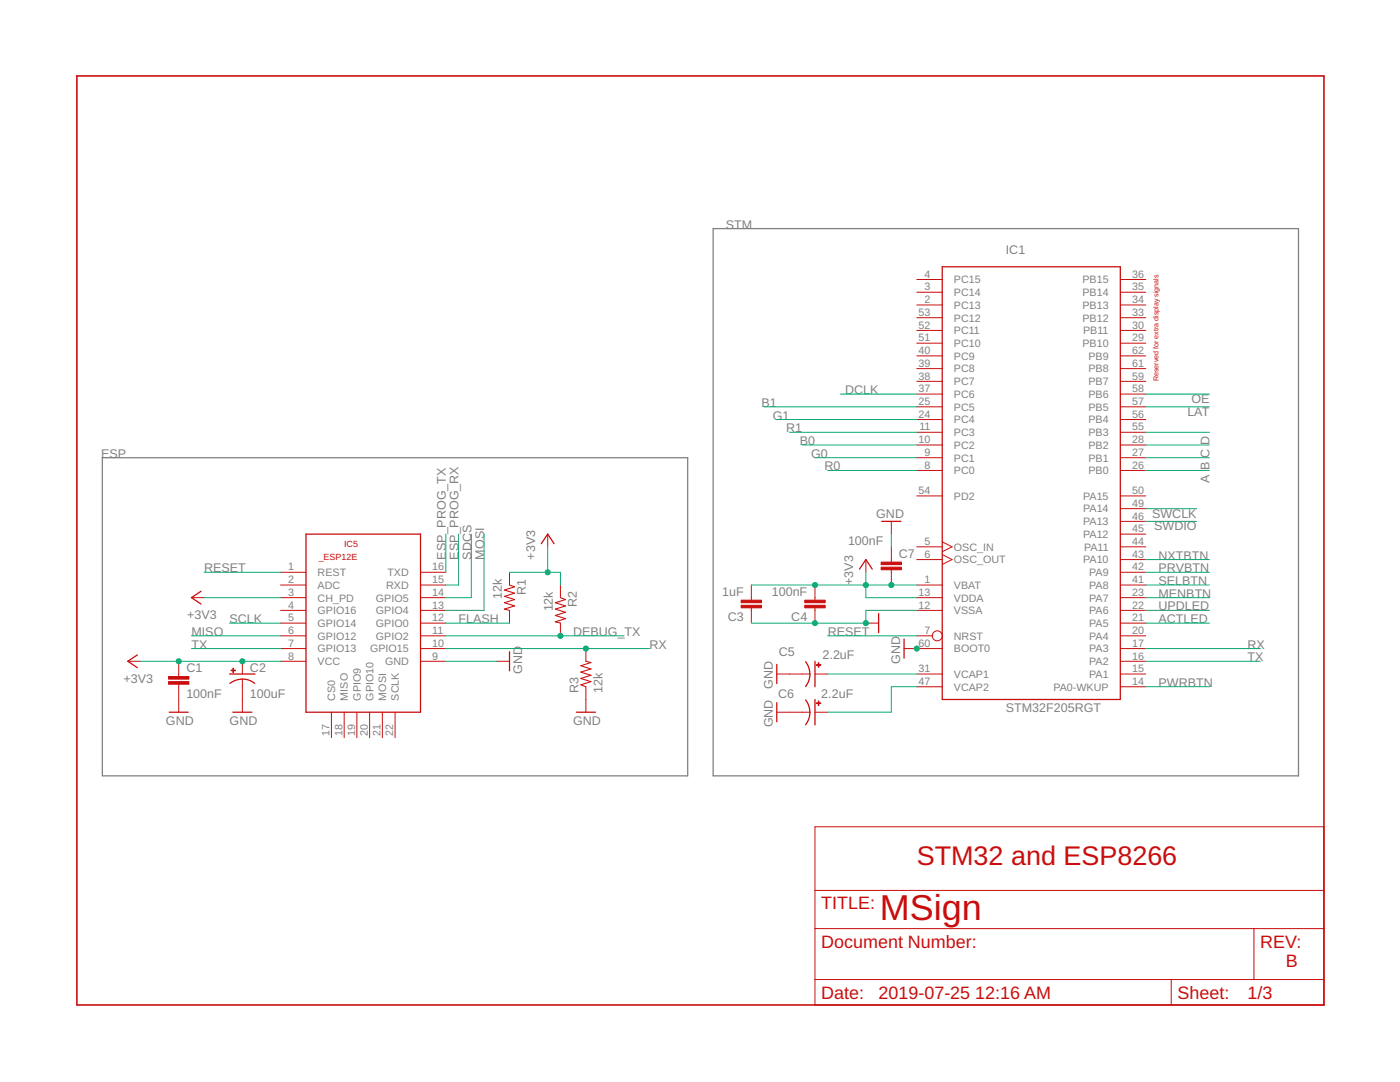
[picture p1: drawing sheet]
<svg xmlns="http://www.w3.org/2000/svg" width="279mm" height="216mm" viewBox="0 0 279 216" stroke-linecap="round" stroke-linejoin="round" font-family="sans-serif">
<path d="M142.3 45.6h116.8v109.2h-116.8zM20.4 91.3h116.8v63.5h-116.8z" fill="none" stroke="#808080" stroke-width=".25"/>
<g fill="none" stroke="#c90d0c" stroke-width=".2">
<path d="M183 58.3h5M183 55.8h5M223.6 58.3h5.1M223.6 55.8h5.1M183 78.6h5M183 76.1h5M183 73.6h5M183 71h5M183 68.5h5M183 65.9h5M183 63.4h5M183 60.9h5"/>
<path d="M223.6 78.6h5.1M223.6 76.1h5.1M223.6 73.6h5.1M223.6 71h5.1M223.6 68.5h5.1M223.6 65.9h5.1M223.6 63.4h5.1M223.6 60.9h5.1M183 93.9h5M183 99h5M183 91.3h5M183 88.8h5"/>
<path d="M183 86.3h5M183 83.7h5M183 81.2h5M223.6 93.9h5.1M223.6 99h5.1M223.6 91.3h5.1M223.6 88.8h5.1M223.6 86.3h5.1M223.6 83.7h5.1M223.6 81.2h5.1M38.2 119.3h2.5M56 119.3h5.1"/>
<path d="M56 116.7h5.1M56 114.2h5.1M83.9 119.3h5.1M83.9 116.7h5.1M83.9 114.2h5.1M101.7 114.2v2.5M109.3 106.6v2.5M111.8 116.7v2.6M149.9 116.7v3.1M162.6 116.7v3.1M172.8 111.7v2.5M177.9 104v2.6"/>
<path d="M177.9 109.1v3.1M177.9 113.7v3M183 119.3h5M183 116.7h5M183 111.7h5M183 109.1h5M188 108.1l2 1-2 1M188 110.7l2 1-2 .9M223.6 119.3h5.1M223.6 116.7h5.1M223.6 114.2h5.1M223.6 111.7h5.1"/>
<path d="M223.6 104h5.1M223.6 101.5h5.1M223.6 109.1h5.1M223.6 106.6h5.1M25.5 132h2.5M35.7 132v3M35.7 136.5v5.6M48.4 132v2.5M48.4 135.5v6.6M56 132h5.1M56 129.4h5.1M56 126.9h5.1"/>
<path d="M56 124.3h5.1M56 121.8h5.1M83.9 132h5.1M83.9 129.4h5.1M83.9 126.9h5.1M83.9 124.3h5.1M83.9 121.8h5.1M99.1 132h2.6M101.7 121.8v2.5M111.8 124.3v2.6M116.9 129.4v2.6M116.9 137v5.1"/>
<path d="M149.9 121.3v3M155 134.5h6.6M162.6 134.5h2.6M162.6 121.3v3M172.8 124.3h2.5M180.4 129.4h7.6M183 126.9h3.1M183 121.8h5M183 137h5M183 134.5h5M223.6 132h5.1M223.6 129.4h5.1"/>
<path d="M223.6 126.9h5.1M223.6 124.3h5.1M223.6 121.8h5.1M223.6 137h5.1M223.6 134.5h5.1M66.1 142.1v5.1M68.7 142.1v5.1M71.2 142.1v5.1M73.8 142.1v5.1M76.3 142.1v5.1M78.8 142.1v5.1M155 142.1h6.6"/>
<path d="M162.6 142.1h2.6M162.6 165h101.6v35.5h-101.6zM162.6 177.7h101.6M162.6 185.3h101.6M162.6 195.5h101.6M233.7 195.5v5M250.3 185.3v10.2"/>
<circle cx="187" cy="126.9" r=".99"/>
</g>
<g fill="none" stroke="#c90d0c" stroke-width=".25">
<path d="M188 53.2h35.6v86.4h-35.6zM40.1 118l-1.9 1.3 1.9 1.2M61.1 106.6h22.8v35.5h-22.8zM108 108.5l1.3-1.9 1.3 1.9M171.5 113.6l1.3-1.9 1.3 1.9M176 104h3.8M27.4 130.7l-1.9 1.3 1.9 1.2M45.8 134.5h5.1M45.9 136.4a4 4 0 0 1 4.9 0M101.7 130v3.9M155 132.6v3.8M160.8 139.7a4 4 0 0 1 0 4.9"/>
<path d="M160.8 132a4 4 0 0 1 0 5M162.6 132v5M162.6 139.6v5.1M175.3 122.4v3.8M180.4 127.5v3.8M33.8 142.1h3.8M46.5 142.1h3.8M115 142.1h3.8M155 140.2v3.8"/>
</g>
<g fill="#c90d0c" stroke="#c90d0c" stroke-width=".2">
<path d="M46.1 133.7h.9v.1h-.9z"/>
<path d="M46.5 133.3h.1v.9h-.1z"/>
<path d="M33.6 136h4.1v.5h-4.1z"/>
<path d="M33.6 135h4.1v.5h-4.1z"/>
<path d="M163.3 139.9h.1v.9h-.1z"/>
<path d="M162.9 140.3h.9v.1h-.9z"/>
<path d="M163.3 132.2h.1v.9h-.1z"/>
<path d="M162.9 132.6h.9v.2h-.9z"/>
<path d="M160.6 119.8h4.1v.5h-4.1z"/>
<path d="M160.6 120.8h4.1v.5h-4.1z"/>
<path d="M147.9 119.8h4.1v.5h-4.1z"/>
<path d="M147.9 120.8h4.1v.5h-4.1z"/>
<path d="M175.9 113.2h4v.5h-4z"/>
<path d="M175.9 112.2h4v.5h-4z"/>
</g>
<path d="M101.7 116.7l1 .4-2 .6 2 .7-2 .6 2 .6-2 .7 2 .6-2 .6 1 .3M111.8 119.3l1.1 .3-2.1 .7 2.1 .6-2.1 .6 2.1 .7-2.1 .6 2.1 .6-2.1 .7 1 .2M116.9 132l1 .2-2 .6 2 .7-2 .6 2 .6-2 .7 2 .6-2 .7 1 .3" fill="none" stroke="#c90d0c" stroke-width=".21"/>
<path d="M15.3 15.2h248.9v185.3h-248.9z" fill="none" stroke="#c90d0c" stroke-width=".32"/>
<g fill="none" stroke="#0dab76" stroke-width=".2">
<path d="M167.7 78.6h15.3M228.7 78.6h12.7M152.5 81.2h30.5M155 83.7h28M157.6 86.3h25.4M160.1 88.8h22.9M162.6 91.3h20.4M165.2 93.9h17.8M228.7 93.9h12.7M228.7 91.3h12.7M228.7 88.8h12.7M228.7 86.3h12.7"/>
<path d="M228.7 81.2h12.7M40.7 119.3h15.3M40.7 114.2h15.3M89 106.6v7.6M91.5 106.6v10.1h-2.5M94.1 106.6v12.7h-5.1M96.6 106.6v15.2h-7.6M101.7 114.2h10.1v2.5M109.3 109.1v5.1M149.9 116.7h33.1M172.8 114.2v5.1h10.2M177.9 106.6v2.5"/>
<path d="M228.7 119.3h12.7M228.7 114.2h12.7M228.7 116.7h12.7M228.7 104h10.1M228.7 101.5h10.1M228.7 111.7h12.7M28 132h28M38.2 126.9h17.8M38.2 129.4h17.8M45.8 124.3h10.2M89 132h10.1M89 124.3h12.7"/>
<path d="M89 126.9h35.5M89 129.4h40.6M165.2 126.9h17.8M165.2 134.5h17.8M183 121.8h-10.2v2.5h-22.9M183 137h-5.1v5.1h-12.7M228.7 132h22.8M228.7 121.8h12.7M228.7 124.3h12.7M228.7 129.4h22.8M228.7 137h12.7"/>
</g>
<g fill="#0dab76" stroke="#0dab76" stroke-width=".2">
<circle cx="183" cy="129.4" r=".51"/>
<circle cx="162.6" cy="124.3" r=".51"/>
<circle cx="172.8" cy="124.3" r=".51"/>
<circle cx="48.4" cy="132" r=".51"/>
<circle cx="35.7" cy="132" r=".51"/>
<circle cx="109.3" cy="114.2" r=".51"/>
<circle cx="162.6" cy="116.7" r=".51"/>
<circle cx="177.9" cy="116.7" r=".51"/>
<circle cx="172.8" cy="116.7" r=".51"/>
<circle cx="116.9" cy="129.4" r=".51"/>
<circle cx="111.8" cy="126.9" r=".51"/>
</g>
<text font-size="7.2" fill="#c90d0c" x="175.6" y="183.5">MSign</text>
<text font-size="5.4" fill="#c90d0c" x="183" y="172.6">STM32 and ESP8266</text>
<g font-size="3.6" fill="#c90d0c">
<text x="163.9" y="181.5">TITLE:</text>
<text x="163.9" y="189.1">Document Number:</text>
<text x="251.5" y="189.1">REV:</text>
<text x="256.6" y="192.9">B</text>
<text x="163.9" y="199.3">Date:</text>
<text x="175.3" y="199.3">2019-07-25</text>
<text x="194.6" y="199.3">12:16 AM</text>
<text x="235" y="199.3">Sheet:</text>
<text x="249" y="199.3">1/3</text>
</g>
<g font-size="2.5" fill="#808080">
<text x="144.9" y="45.6">STM</text>
<text x="200.7" y="50.7">IC1</text>
<text x="152" y="81.2">B1</text>
<text x="154.2" y="83.7">G1</text>
<text x="168.7" y="78.6">DCLK</text>
<text x="237" y="83">LAT</text>
<text x="237.8" y="80.4">OE</text>
<text x="156.9" y="86.3">R1</text>
<text x="159.6" y="88.8">B0</text>
<text x="20.2" y="91.3">ESP</text>
<text x="161.9" y="91.3">G0</text>
<text x="164.5" y="93.9">R0</text>
<text x="241.4" y="96.4" transform="rotate(-90 241.4 96.4)">A B C D</text>
<text x="174.9" y="103.3">GND</text>
<text x="229.9" y="103.3">SWCLK</text>
<text x="230.4" y="105.8">SWDIO</text>
<text x="89" y="111.6" transform="rotate(-90 89 111.6)">ESP_PROG_TX</text>
<text x="91.5" y="111.6" transform="rotate(-90 91.5 111.6)">ESP_PROG_RX</text>
<text x="94.1" y="111.6" transform="rotate(-90 94.1 111.6)">SDCS</text>
<text x="96.6" y="111.6" transform="rotate(-90 96.6 111.6)">MOSI</text>
<text x="106.8" y="111.6" transform="rotate(-90 106.8 111.6)">+3V3</text>
<text x="169.2" y="108.7">100nF</text>
<text x="179.4" y="111.3">C7</text>
<text x="231.2" y="111.6">NXTBTN</text>
<text x="40.7" y="114.2">RESET</text>
<text x="100.2" y="119.5" transform="rotate(-90 100.2 119.5)">12k</text>
<text x="105" y="118.7" transform="rotate(-90 105 118.7)">R1</text>
<text x="144.1" y="118.9">1uF</text>
<text x="154" y="118.9">100nF</text>
<text x="170.3" y="116.7" transform="rotate(-90 170.3 116.7)">+3V3</text>
<text x="231.2" y="114.2">PRVBTN</text>
<text x="231.2" y="116.7">SELBTN</text>
<text x="231.2" y="119.3">MENBTN</text>
<text x="37.4" y="123.6">+3V3</text>
<text x="45.8" y="124.3">SCLK</text>
<text x="91.5" y="124.3">FLASH</text>
<text x="110.3" y="122" transform="rotate(-90 110.3 122)">12k</text>
<text x="115.1" y="121.2" transform="rotate(-90 115.1 121.2)">R2</text>
<text x="145.2" y="124">C3</text>
<text x="157.9" y="124">C4</text>
<text x="231.2" y="121.8">UPDLED</text>
<text x="231.2" y="124.3">ACTLED</text>
<text x="38.2" y="129.4">TX</text>
<text x="38.2" y="126.9">MISO</text>
<text x="114.4" y="126.9">DEBUG_TX</text>
<text x="129.6" y="129.4">RX</text>
<text x="155.4" y="130.9">C5</text>
<text x="164.2" y="131.6">2.2uF</text>
<text x="165.2" y="126.9">RESET</text>
<text x="249" y="132">TX</text>
<text x="249" y="129.4">RX</text>
<text x="24.7" y="136.3">+3V3</text>
<text x="37.2" y="134.1">C1</text>
<text x="49.9" y="134.1">C2</text>
<text x="104.2" y="134.5" transform="rotate(-90 104.2 134.5)">GND</text>
<text x="154.3" y="137.5" transform="rotate(-90 154.3 137.5)">GND</text>
<text x="179.7" y="132.4" transform="rotate(-90 179.7 132.4)">GND</text>
<text x="231.2" y="137">PWRBTN</text>
<text x="37.2" y="139.2">100nF</text>
<text x="49.9" y="139.2">100uF</text>
<text x="115.4" y="138.3" transform="rotate(-90 115.4 138.3)">R3</text>
<text x="120.2" y="138.3" transform="rotate(-90 120.2 138.3)">12k</text>
<text x="155.3" y="139.2">C6</text>
<text x="163.9" y="139.2">2.2uF</text>
<text x="200.7" y="142.1">STM32F205RGT</text>
<text x="33.1" y="144.7">GND</text>
<text x="45.8" y="144.7">GND</text>
<text x="114.4" y="144.7">GND</text>
<text x="154.3" y="145.1" transform="rotate(-90 154.3 145.1)">GND</text>
</g>
<g font-size="2.1" fill="#808080">
<text x="184.5" y="58">3</text>
<text x="184.5" y="55.4">4</text>
<text x="190.4" y="59.1">PC14</text>
<text x="190.4" y="56.5">PC15</text>
<text x="216" y="59.1">PB14</text>
<text x="216" y="56.5">PB15</text>
<text x="225.9" y="58">35</text>
<text x="225.9" y="55.4">36</text>
<text x="183.3" y="65.6">52</text>
<text x="183.3" y="63">53</text>
<text x="184.5" y="60.5">2</text>
<text x="190.4" y="61.6">PC13</text>
<text x="190.4" y="64.2">PC12</text>
<text x="216" y="64.2">PB12</text>
<text x="216" y="61.6">PB13</text>
<text x="225.9" y="65.6">30</text>
<text x="225.9" y="63">33</text>
<text x="225.9" y="60.5">34</text>
<text x="183.3" y="70.7">40</text>
<text x="183.3" y="68.1">51</text>
<text x="190.4" y="71.8">PC9</text>
<text x="190.4" y="69.2">PC10</text>
<text x="190.4" y="66.7">PC11</text>
<text x="216" y="69.2">PB10</text>
<text x="216.2" y="66.7">PB11</text>
<text x="217.2" y="71.8">PB9</text>
<text x="225.9" y="70.7">62</text>
<text x="225.9" y="68.1">29</text>
<text x="183.3" y="75.7">38</text>
<text x="183.3" y="73.2">39</text>
<text x="190.4" y="76.9">PC7</text>
<text x="190.4" y="74.3">PC8</text>
<text x="217.2" y="76.9">PB7</text>
<text x="217.2" y="74.3">PB8</text>
<text x="225.9" y="75.7">59</text>
<text x="225.9" y="73.2">61</text>
<text x="183.3" y="83.4">24</text>
<text x="183.3" y="80.8">25</text>
<text x="183.3" y="78.3">37</text>
<text x="190.4" y="81.9">PC5</text>
<text x="190.4" y="79.4">PC6</text>
<text x="217.2" y="81.9">PB5</text>
<text x="217.2" y="79.4">PB6</text>
<text x="225.9" y="83.4">56</text>
<text x="225.9" y="80.8">57</text>
<text x="225.9" y="78.3">58</text>
<text x="183.3" y="88.4">10</text>
<text x="183.5" y="85.9">11</text>
<text x="190.4" y="89.6">PC2</text>
<text x="190.4" y="87">PC3</text>
<text x="190.4" y="84.5">PC4</text>
<text x="217.2" y="89.6">PB2</text>
<text x="217.2" y="87">PB3</text>
<text x="217.2" y="84.5">PB4</text>
<text x="225.9" y="88.4">28</text>
<text x="225.9" y="85.9">55</text>
<text x="184.5" y="93.5">8</text>
<text x="184.5" y="91">9</text>
<text x="190.4" y="94.6">PC0</text>
<text x="190.4" y="92.1">PC1</text>
<text x="217.2" y="94.6">PB0</text>
<text x="217.2" y="92.1">PB1</text>
<text x="225.9" y="93.5">26</text>
<text x="225.9" y="91">27</text>
<text x="183.3" y="98.6">54</text>
<text x="190.4" y="99.7">PD2</text>
<text x="216.2" y="99.7">PA15</text>
<text x="225.9" y="101.1">49</text>
<text x="225.9" y="98.6">50</text>
<text x="216.2" y="104.8">PA13</text>
<text x="216.2" y="102.2">PA14</text>
<text x="216.2" y="107.3">PA12</text>
<text x="225.9" y="103.7">46</text>
<text x="225.9" y="106.2">45</text>
<text x="57.5" y="113.8">1</text>
<text x="86.3" y="113.8">16</text>
<text x="184.5" y="108.8">5</text>
<text x="184.5" y="111.3">6</text>
<text x="190.4" y="109.9">OSC_IN</text>
<text x="190.4" y="112.4">OSC_OUT</text>
<text x="216.2" y="112.4">PA10</text>
<text x="216.3" y="109.9">PA11</text>
<text x="225.9" y="113.8">42</text>
<text x="225.9" y="111.3">43</text>
<text x="225.9" y="108.8">44</text>
<text x="57.5" y="116.4">2</text>
<text x="57.5" y="118.9">3</text>
<text x="63.4" y="114.9">REST</text>
<text x="63.4" y="117.5">ADC</text>
<text x="77.1" y="117.5">RXD</text>
<text x="77.3" y="114.9">TXD</text>
<text x="86.3" y="118.9">14</text>
<text x="86.3" y="116.4">15</text>
<text x="183.3" y="118.9">13</text>
<text x="184.5" y="116.4">1</text>
<text x="190.4" y="117.5">VBAT</text>
<text x="217.4" y="114.9">PA9</text>
<text x="217.4" y="117.5">PA8</text>
<text x="225.9" y="118.9">23</text>
<text x="225.9" y="116.4">41</text>
<text x="57.5" y="121.4">4</text>
<text x="57.5" y="124">5</text>
<text x="63.4" y="120">CH_PD</text>
<text x="63.4" y="122.6">GPIO16</text>
<text x="63.4" y="125.1">GPIO14</text>
<text x="75" y="125.1">GPIO0</text>
<text x="75" y="122.6">GPIO4</text>
<text x="75" y="120">GPIO5</text>
<text x="86.3" y="124">12</text>
<text x="86.3" y="121.4">13</text>
<text x="183.3" y="121.4">12</text>
<text x="190.4" y="120">VDDA</text>
<text x="190.4" y="122.6">VSSA</text>
<text x="217.4" y="125.1">PA5</text>
<text x="217.4" y="122.6">PA6</text>
<text x="217.4" y="120">PA7</text>
<text x="225.9" y="124">21</text>
<text x="225.9" y="121.4">22</text>
<text x="57.5" y="126.5">6</text>
<text x="57.5" y="129.1">7</text>
<text x="57.5" y="131.6">8</text>
<text x="63.4" y="127.6">GPIO12</text>
<text x="63.4" y="130.2">GPIO13</text>
<text x="73.9" y="130.2">GPIO15</text>
<text x="75" y="127.6">GPIO2</text>
<text x="86.3" y="131.6">9</text>
<text x="86.3" y="129.1">10</text>
<text x="86.3" y="126.5">11</text>
<text x="183.3" y="129.1">60</text>
<text x="184.5" y="126.5">7</text>
<text x="190.4" y="130.2">BOOT0</text>
<text x="190.4" y="127.6">NRST</text>
<text x="217.4" y="130.2">PA3</text>
<text x="217.4" y="127.6">PA4</text>
<text x="225.9" y="131.6">16</text>
<text x="225.9" y="129.1">17</text>
<text x="225.9" y="126.5">20</text>
<text x="63.4" y="132.7">VCC</text>
<text x="76.8" y="132.7">GND</text>
<text x="183.3" y="134.1">31</text>
<text x="183.3" y="136.7">47</text>
<text x="190.4" y="135.3">VCAP1</text>
<text x="190.4" y="137.8">VCAP2</text>
<text x="210.2" y="137.8">PA0-WKUP</text>
<text x="217.4" y="135.3">PA1</text>
<text x="217.4" y="132.7">PA2</text>
<text x="225.9" y="136.7">14</text>
<text x="225.9" y="134.1">15</text>
<text x="66.9" y="139.8" transform="rotate(-90 66.9 139.8)">CS0</text>
<text x="69.4" y="139.8" transform="rotate(-90 69.4 139.8)">MISO</text>
<text x="72" y="139.8" transform="rotate(-90 72 139.8)">GPIO9</text>
<text x="74.5" y="139.8" transform="rotate(-90 74.5 139.8)">GPIO10</text>
<text x="77.1" y="139.8" transform="rotate(-90 77.1 139.8)">MOSI</text>
<text x="79.6" y="139.8" transform="rotate(-90 79.6 139.8)">SCLK</text>
<text x="65.8" y="146.8" transform="rotate(-90 65.8 146.8)">17</text>
<text x="68.3" y="146.8" transform="rotate(-90 68.3 146.8)">18</text>
<text x="70.9" y="146.8" transform="rotate(-90 70.9 146.8)">19</text>
<text x="73.4" y="146.8" transform="rotate(-90 73.4 146.8)">20</text>
<text x="75.9" y="146.8" transform="rotate(-90 75.9 146.8)">21</text>
<text x="78.5" y="146.8" transform="rotate(-90 78.5 146.8)">22</text>
</g>
<g font-size="1.8" fill="#c90d0c">
<text x="63.6" y="111.6">_ESP12E</text>
<text x="68.7" y="109.1">IC5</text>
</g>
<text font-size="1.4" fill="#c90d0c" x="231.2" y="76.1" transform="rotate(-90 231.2 76.1)">Reserved for extra display signals</text>
</svg>
